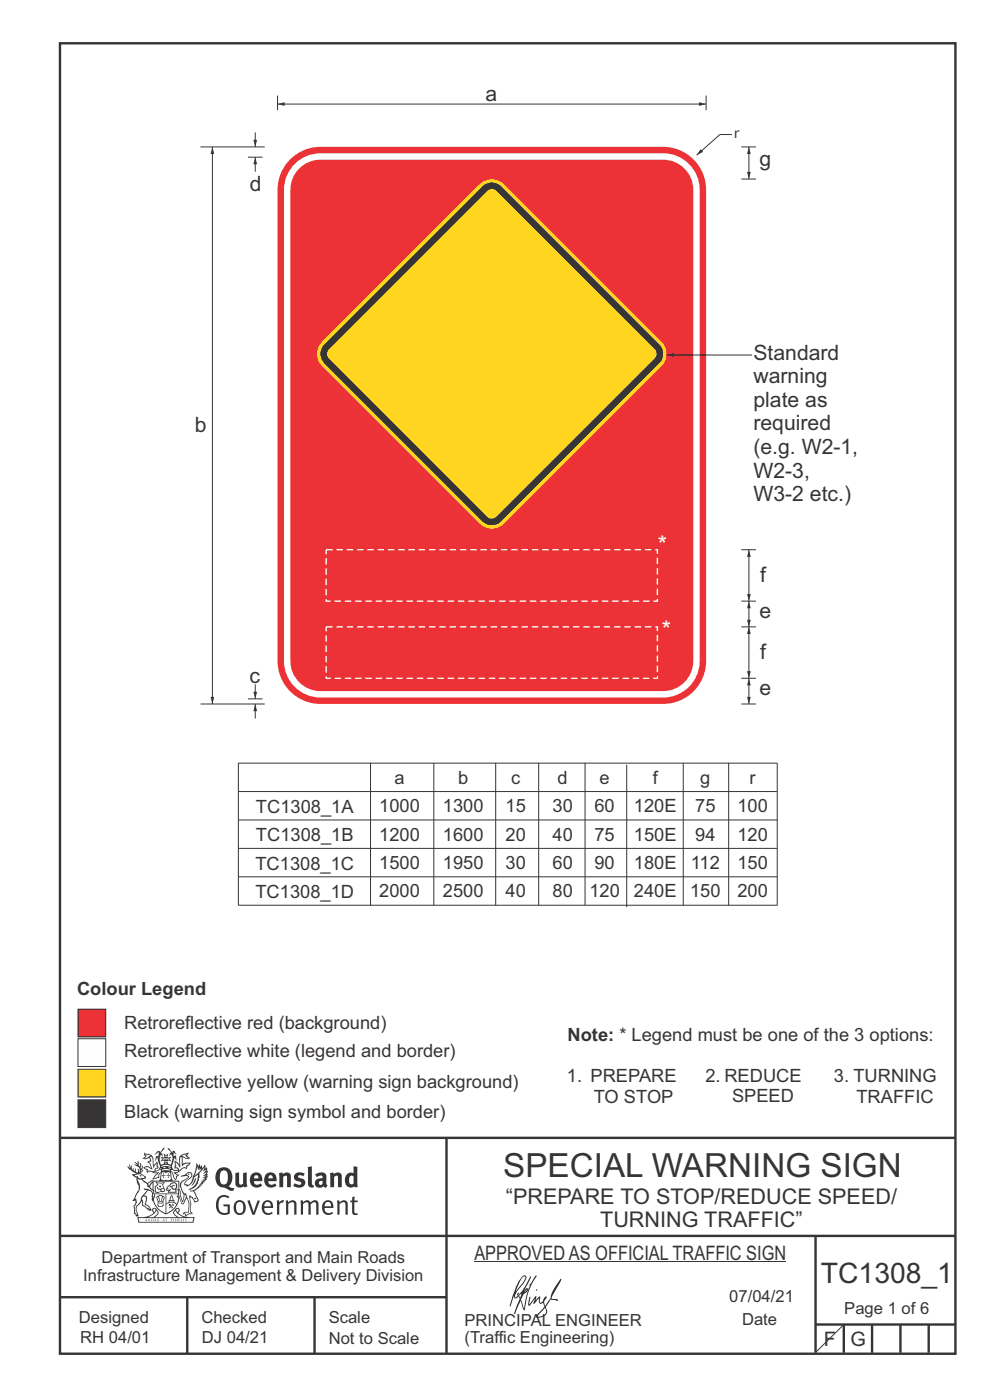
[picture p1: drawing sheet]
<svg xmlns="http://www.w3.org/2000/svg" width="210mm" height="297mm" viewBox="0 0 210 297" stroke-linecap="round" stroke-linejoin="round" font-family="sans-serif">
<g fill="none" stroke="#373435" stroke-width=".51">
<path d="M12.7 9.2h190v278h-190zM12.7 241.4h190M94.7 241.4v45.8M12.7 275.2h82M12.7 262.2h190.1M39.7 275.2v12M66.7 275.2v12M173 262.1v24.9M173 281h29.6M179 281v6M185 281v6M191 281v6"/>
<path d="M197 281v6"/>
</g>
<g fill="#373435">
<path d="M47 248.4a2.55 2.55 0 0 0 0 2.7l.3 .2a.81 .81 0 0 0 1-1v-.5a1.04 1.04 0 0 0-1.1-1.5zM46.3 248.1a1.82 1.82 0 0 1 2.1-.2 1.82 1.82 0 0 1 .9 1.8 2.29 2.29 0 0 1-.8 2l.7 .3h.5l-.2 .6a2.87 2.87 0 0 1-2-.7 2.12 2.12 0 0 1-1.7-3.1z" fill-rule="evenodd"/>
<path d="M49.9 248.9l.8-.2v2a.46 .46 0 0 0 .3 .6 .46 .46 0 0 0 .6-.3v-2.1l.7-.2v2.4l.2 .5-.5 .3-.3-.3a1.02 1.02 0 0 1-1.2 .3 1.02 1.02 0 0 1-.6-1.1z" fill-rule="evenodd"/>
<path d="M54 249.5l-.1 .5h.9a.49 .49 0 0 0-.2-.6 .49 .49 0 0 0-.6 .1zM53.4 249.1a1.34 1.34 0 0 1 1.6-.2 1.34 1.34 0 0 1 .6 1.5v.2h-1.7a.77 .77 0 0 0 .5 .8 .77 .77 0 0 0 .9-.4l.3 .5a1.59 1.59 0 0 1-2 .2 1.59 1.59 0 0 1-.5-2.1z" fill-rule="evenodd"/>
<path d="M57 249.5l-.1 .5h1a.49 .49 0 0 0-.2-.6 .49 .49 0 0 0-.7 .1zM56.4 249.1a1.34 1.34 0 0 1 1.6-.2 1.34 1.34 0 0 1 .7 1.5v.2h-1.8a.77 .77 0 0 0 .5 .8 .77 .77 0 0 0 .9-.4l.4 .5a1.59 1.59 0 0 1-2.1 .2 1.59 1.59 0 0 1-.5-2.1z" fill-rule="evenodd"/>
<path d="M59.2 248.9l.7-.2 .1 .4a.95 .95 0 0 1 1-.3 .95 .95 0 0 1 .7 .8v2.3h-.8v-2.3a.46 .46 0 0 0-.8 .1v2.2h-.8z" fill-rule="evenodd"/>
<path d="M62.6 249.1a1.75 1.75 0 0 1 2-.1l-.2 .5-.6-.2a.43 .43 0 0 0-.6 .3l.4 .3a1.04 1.04 0 0 1 1.2 1.1 1.04 1.04 0 0 1-1.4 1l-1.2-.4 .3-.6 1 .4 .4-.4a.88 .88 0 0 0-1-.5l-.4-.2-.1-.4z" fill-rule="evenodd"/>
<path d="M65.3 247.6l.8-.2 .1 3.8 .3 .2 .1 .4a.88 .88 0 0 1-1 0 .88 .88 0 0 1-.3-1z" fill-rule="evenodd"/>
<path d="M67.8 250.6a.43 .43 0 0 0-.1 .7 .43 .43 0 0 0 .7-.1v-.7zM66.8 249.1a1.7 1.7 0 0 1 2.4 .1v1.9l.3 .4-.4 .5-.5-.4a1.03 1.03 0 0 1-1.7-.1 1.03 1.03 0 0 1 .8-1.5h.7v-.4a.8 .8 0 0 0-1.2 .1z" fill-rule="evenodd"/>
<path d="M70 248.9l.7-.2 .1 .4a.95 .95 0 0 1 1-.3 .95 .95 0 0 1 .7 .8v2.3h-.8v-2.3a.46 .46 0 0 0-.8 .1v2.2h-.8z" fill-rule="evenodd"/>
<path d="M74.3 249.5a1.48 1.48 0 0 0 0 1.7h.5l.2-.1v-1.5l-.3-.2zM75 247.4l.8 .1 .1 4.4h-.7l-.1-.2a1.26 1.26 0 0 1-1.4 0 1.26 1.26 0 0 1-.5-1.3 1.29 1.29 0 0 1 .4-1.4 1.29 1.29 0 0 1 1.4-.1z" fill-rule="evenodd"/>
<path d="M46.4 253.9a1.72 1.72 0 0 1 2.3 0l-.3 .3a1.24 1.24 0 0 0-1.4-.2 1.24 1.24 0 0 0-.6 1.4 1.49 1.49 0 0 0 1.2 1.9l.7-.1v-1.3h-.8l-.1-.4h1.3v1.9a1.93 1.93 0 0 1-2.2 0 1.93 1.93 0 0 1-.7-2.2l.2-.8z" fill-rule="evenodd"/>
<path d="M50.4 255.1a1.65 1.65 0 0 0 .2 2.2 .99 .99 0 0 0 1-1.4 .78 .78 0 0 0-.4-.8 .78 .78 0 0 0-.8 0zM50 254.9a1.33 1.33 0 0 1 1.6-.1 1.33 1.33 0 0 1 .5 1.4 1.31 1.31 0 0 1-1.3 1.6 1.31 1.31 0 0 1-1.2-1.6v-.6z" fill-rule="evenodd"/>
<path d="M52.5 254.7l.4-.1 .9 2.6 .8-2.5h.5l-1.1 3h-.5z" fill-rule="evenodd"/>
<path d="M56.3 255.2l-.2 .7h1.3a.7 .7 0 0 0-.3-.8 .7 .7 0 0 0-.8 .1zM55.9 255a1.22 1.22 0 0 1 1.5-.2 1.22 1.22 0 0 1 .5 1.5h-1.8a.93 .93 0 0 0 .5 1 .93 .93 0 0 0 1.1-.2l.2 .3a1.43 1.43 0 0 1-1.8 .1 1.43 1.43 0 0 1-.6-1.7z" fill-rule="evenodd"/>
<path d="M58.7 254.7l.4-.1 .1 .5 .4-.4 .6-.1-.2 .5a.66 .66 0 0 0-.8 .7v1.9h-.4z" fill-rule="evenodd"/>
<path d="M60.6 254.7l.4-.1 .1 .5a.94 .94 0 0 1 1-.5 .94 .94 0 0 1 .8 .8v2.3h-.5l-.1-2.5a.81 .81 0 0 0-1.2 .3v2.2h-.4z" fill-rule="evenodd"/>
<path d="M63.7 254.7l.5-.1 .1 .5 .4-.3a.78 .78 0 0 1 1.1 .3 .9 .9 0 0 1 1-.5 .9 .9 0 0 1 .8 .8v2.3h-.5l-.1-2.5a.67 .67 0 0 0-1.1 .3v2.2h-.5v-2.4l-.4-.3-.7 .4v2.3h-.5z" fill-rule="evenodd"/>
<path d="M69 255.2l-.1 .7h1.3a.7 .7 0 0 0-.3-.8 .7 .7 0 0 0-.9 .1zM68.7 255a1.22 1.22 0 0 1 1.5-.2 1.22 1.22 0 0 1 .5 1.5h-1.8a.93 .93 0 0 0 .4 1 .93 .93 0 0 0 1.2-.2l.1 .3a1.44 1.44 0 0 1-1.7 .1 1.44 1.44 0 0 1-.6-1.7z" fill-rule="evenodd"/>
<path d="M71.4 254.7l.5-.1 .1 .5a.94 .94 0 0 1 1-.5 .94 .94 0 0 1 .8 .8v2.3h-.5l-.1-2.5a.81 .81 0 0 0-1.2 .3v2.2h-.4z" fill-rule="evenodd"/>
<path d="M74.7 253.9l.5-.1v.9h.7l-.1 .3h-.6v2.2l.1 .2h.5l.1 .3a.75 .75 0 0 1-1.2-.6v-2.1h-.4v-.3h.4z" fill-rule="evenodd"/>
<path d="M30.8 244.9l1.1 .3-.9 .5h-.4l.6-.5zM31.8 245.4h.2a2.44 2.44 0 0 1 .4 1.9l.1 .5 .7-1-.1 .6 .3 .3a.57 .57 0 0 0-.6 .7l-1-.1-.5 .2 .2-.5-.8-.3 .7-.1 .9 .5 .1-.1-.6-1.3-.2-.2h.5zM30.7 244.4l-.1 .5 .2 .4-.6 .4a1.04 1.04 0 0 0 1.4-.1l.2 .6-.3 .1-.2 .4a.94 .94 0 0 1 .8 1.1l-.2-.1a1.16 1.16 0 0 0-1.5-.1l.3 .4 .4 .2 .1 .5 .2 .1 .1-.2a.94 .94 0 0 1 1.1 .2l.8 .1-1.2 1.2a1.13 1.13 0 0 0 1.2-.2l.4-.1-.1-.4 .5-.8a.83 .83 0 0 0-.6 1.1l-.3-.1-.7 .4 1.1-1.4-.5 .1-.5-.1 1.3-.5-.1-.1-.9 .4v-.3l.2-.2 .3 .1 .1-.3-.2-.4v-.6l-.1-.4-.7 1v-.7a1.42 1.42 0 0 0-1.6-1.8z" fill-rule="evenodd"/>
<path d="M38.5 245.2l.5-.2 .7-.1-.6 .3 .8 .5h-.3zM38.3 245.5l.2-.1 .1 2a1.69 1.69 0 0 1 1.6-.6l-.8 .5 .1 .5a1.1 1.1 0 0 0-1.5 .6l-.1-.5-.2-.2h-.5l.3-.4-.3-.7a1.42 1.42 0 0 1 .8 1.1l.2-.1zM37.1 246.2l.1 1-.2 .3 .1 .4h.5l.1 .2a.96 .96 0 0 1-1.1-.1l-.1 .1a1.06 1.06 0 0 0 1.3 .2v.1a.72 .72 0 0 1-1 .2l.3 .5 .6 .2-.4 .2-.1 .6-.2-.3-.4-1.1-.4-.4 .4 .9a1.54 1.54 0 0 0 .7 1.2l.2-.3a.58 .58 0 0 1 .4-.8l.2-.1h-.3l-.5-.3 .9-.5a.93 .93 0 0 1 1.2-.5v.2l.2-.2 .1-.5a.99 .99 0 0 0 .7-.8l-1.3 .1-.3 .2-.1-1.4 .9 .4 .9-.3h-.4l-.5-.4 .4-.7-.6 .2a1.46 1.46 0 0 0-1.4 2.1v.4l-.2-.4z" fill-rule="evenodd"/>
<path d="M35.6 248.9l.2 .1-.1 .3 .4 .1h-.4v.6l-.1-.6h-.3l.3-.1z" fill-rule="evenodd"/>
<path d="M34.6 248.9l.2 .1v.3l.3 .1h-.3l-.1 .6v-.6h-.4l.4-.1z" fill-rule="evenodd"/>
<path d="M34.3 248.8a.57 .57 0 0 1 .9 .2 .57 .57 0 0 1 .9-.2l.2 1.4h-.2a.57 .57 0 0 1-.9 0 .69 .69 0 0 1-1.1 0zM34.2 248.1l-.3 2.1-.2 .4h3l-.2-.4-.3-2.1h-.2v.2l-.8-.1-.8 .1v-.2z" fill-rule="evenodd"/>
<path d="M34.2 252.4a.3 .3 0 0 0 .6 0 .3 .3 0 0 0-.6 0zM33.3 250.9l.3 .3-.3 .4a.79 .79 0 0 0 0 1.3l.8-.2-.1-.3a.55 .55 0 0 1-.7-.6l.1-.1 .2 .3 .3 .2 .8-.2-.4-.7 .4-.4-.7 .2zM33 250.7l1.1 .2 .9-.2-.4 .6 .4 1.2a.56 .56 0 0 1-.8 .3l-.2 .1a.73 .73 0 0 1-.9 .1 .73 .73 0 0 1-.3-1v-.4l.6-.4z" fill-rule="evenodd"/>
<path d="M35.6 251.8l.7-.4a.58 .58 0 0 1 1-.1 .58 .58 0 0 1-.4 .9l-.3-.3a.43 .43 0 0 1 .6-.4 .57 .57 0 0 0-.8 .2l-.2-.1-.3 .1 .4 .2a.55 .55 0 0 0 .9 .4v.5h-1.3l.3-.4-.1-.1-.6 .1 .2-.3-.2-.1zM35.4 251.8l-.1 .2a.39 .39 0 0 0 .2 .6h.3l-.2 .4h1.9l-.1-.8a.86 .86 0 0 0-.1-1.3 .86 .86 0 0 0-1.3 .4z" fill-rule="evenodd"/>
<path d="M36 254.8h.8v.2h-.8zM36.4 253.8l.2 .8h-.4zM36.4 253.5l-.3 .5-.1 .6h-.2v.4l-.7 .4 .2 .1a1.48 1.48 0 0 1 2.1 .2l.2-.1-.6-.5v-.5h-.2l-.1-.6z" fill-rule="evenodd"/>
<path d="M35.8 255.4l.4 .1 .1 .3 .3-.2-.2-.2a.38 .38 0 0 1 .5 .5l-.2-.2-.3 .2 .3 .2-.3 .3-.1-.4-.4 .4-.1-.2 .4-.3-.1-.1-.2 .1z" fill-rule="evenodd"/>
<path d="M34.5 254h.2v.2l-.2 .6h-.2zM33.6 255.3h.9v.2a.55 .55 0 0 1-.8 .4v-.2l-.2-.1zM33.4 254h.2l.2 .8h-.2zM33.6 255l.8-.1 .1 .2h-.8zM33.8 253.7h.5l-.2 1.1h-.1zM33.3 253.8l-.1 .3 .3 1.1a.48 .48 0 0 0-.1 .6 .48 .48 0 0 0 .5 .2h.5a.49 .49 0 0 0 .2-.8l.3-1.1-.1-.3a1.42 1.42 0 0 0-1.5 0z" fill-rule="evenodd"/>
<path d="M33.7 251.5l.4 .1 .1 .3h-.3z" fill-rule="evenodd"/>
<path d="M41.3 250.1l.3-.2-.2 .8-.6 .8h-.2l.5-.7z" fill-rule="evenodd"/>
<path d="M39.7 249l.3-.2 .5 .2a.88 .88 0 0 1-.6 1.1 1.22 1.22 0 0 0-.8 1.3l.5 .2a.72 .72 0 0 0 .9-.4l.5-.8 .2-.6 .8-.6v.2a2.85 2.85 0 0 1-2 2.9l.1 .1a2.13 2.13 0 0 0 1.9-1.5v-.3a2.01 2.01 0 0 0 .3-1.7l1.1-1.3-.4 1 .7-.5-.7 1 .8-.4-.8 .8 .7-.2-.9 .6 .8-.1-.8 .4h.7l-.8 .3 .3 .2h-.4l.2 .3h-.4l.2 .3h-.4l.1 .2h-.1a2.16 2.16 0 0 1-2 1.1l.1 .2 .4-.1a.76 .76 0 0 1 .7 .8l.5 1.2-.6 .2a1.45 1.45 0 0 0-1.1-1.3l.2 1.8-.1 1.8 .4 .3a1.07 1.07 0 0 0-1.2 .4v-.3l-.5-.2a.87 .87 0 0 1 1.1-.1v-.7a4.4 4.4 0 0 0-.6-3.1l-.1-.3h-.2a2.16 2.16 0 0 1-.7-2.2l.3-.4 1.2-.7a.55 .55 0 0 0-.4-.8zM37.8 252.4a.76 .76 0 0 1 .3 1.1l.6 1.6 .4-1.7 .2 .1a.61 .61 0 0 1-.1 .9l-.3 .8-.2 .1-.7-1.6-.3 .1a1.18 1.18 0 0 0 .1-1.4zM41.8 247.5l.2 .7 .3-.5v.6l.4-.5a1.9 1.9 0 0 1-1.2 1.4l-.3 .3zM38.2 249.6l1.4-.2 .2 .2v.3l-.5 .2a1.26 1.26 0 0 0-.9 1.9l.2 .7a1.84 1.84 0 0 1 .1 2.1l-.4-1.4a.96 .96 0 0 0-.4-1.2l-.4 .2a.78 .78 0 0 1 0 1.3l.1 .3h.4l.4 1.1a.38 .38 0 0 0 .2 .4 .38 .38 0 0 0 .4-.1l.6-1.2a2.94 2.94 0 0 1 .4 2.5l-.1 .4h-.8l-.3 .4v.2l.4-.1 .1 .4 .2 .1a1.02 1.02 0 0 1 1.3-.5v-.4l-.3-.1 .1-1.8-.3-1.3h.1a1.14 1.14 0 0 1 .8 1 .63 .63 0 0 0 .8-.2 .63 .63 0 0 0-.2-.9l-.6-1.2 .9-.6 .2-.4h.3l-.1-.2h.4l-.1-.3h.3l-.1-.3 .5-.1-.2-.2 .6-.4v-.2h-.2l.4-.5h-.3l.3-.5-.4 .1 .4-.5v-.3l-.3 .2 .2-.7-.1-.2-.4 .3v-.8l-.6 .8-.2-.8-.2 .5-.3-.7-.1 .6-.5-.8-.1 1.4-.6 1.8a1.81 1.81 0 0 1-1 1.5l-.6-.2a1.75 1.75 0 0 1 1.1-1.2 .75 .75 0 0 0 .1-1.3 .75 .75 0 0 0-1.2 .4z" fill-rule="evenodd"/>
<path d="M41.2 254.1h.3l.2 .2-.4 .1z" fill-rule="evenodd"/>
<path d="M29.4 258.4h11.6l-.1 .8h-11.4zM31.3 258.2l.5-.1a2.48 2.48 0 0 0 1.4-1.3l.3 .5-.5 .6-.5 .3zM32.5 256.6l.3-.2 .2 .1-.3 .7zM37.2 256.8a2.65 2.65 0 0 0 1.8 1.4h-1.1l-.5-.3-.5-.6zM37.4 256.5l.2-.1 .3 .2-.3 .6zM29.2 258.2l.1 1.2h11.8l.2-1.1-.2-.1a4.1 4.1 0 0 1-3.3-.9l.3-.4-.1-.6a1.06 1.06 0 0 0-1.3 1l.2 .4 .6 .5h-4.7l.3-.1a.84 .84 0 0 0 .6-.8 .84 .84 0 0 0-.5-.8l-.3-.2h-.5l-.1 .6 .3 .4a4.2 4.2 0 0 1-3.4 .9z" fill-rule="evenodd"/>
<path d="M31 258.7l.1 .2h-.2zM31 258.5l-.3 .6 .4-.2 .2 .2z" fill-rule="evenodd"/>
<path d="M31.3 258.6h.3v.4a.25 .25 0 0 0 .2-.1 .25 .25 0 0 0-.1-.3h.1a.29 .29 0 0 1 0 .4 .29 .29 0 0 1-.4 0 .29 .29 0 0 1 0-.4z" fill-rule="evenodd"/>
<path d="M32.2 258.6a.22 .22 0 0 1 .3 .2 .22 .22 0 0 1-.3 .2zM32 258.6l.1 .4a.33 .33 0 0 0 .4 0 .33 .33 0 0 0 0-.4 .33 .33 0 0 0-.5 0z" fill-rule="evenodd"/>
<path d="M32.9 258.7l.1 .2h-.2zM32.9 258.5l-.2 .6 .3-.2 .2 .2z" fill-rule="evenodd"/>
<path d="M33.3 258.6h.2l.1 .1 .2-.1-.2 .2 .2 .3-.3-.3-.1 .3h-.1l.2-.3z" fill-rule="evenodd"/>
<path d="M34.7 258.7l.1 .2h-.2zM34.7 258.5l-.3 .6 .4-.2 .2 .2z" fill-rule="evenodd"/>
<path d="M35 258.5h.5l-.2 .1v.5h-.2l.1-.5z" fill-rule="evenodd"/>
<path d="M36.2 258.6l.3-.1-.1 .1v.2h.1h-.1v.3h-.2z" fill-rule="evenodd"/>
<path d="M36.7 258.6h.2v.5h-.2z" fill-rule="evenodd"/>
<path d="M37.3 258.6a.22 .22 0 0 1 .3 .2 .22 .22 0 0 1-.3 .2zM37.1 258.6v.4a.33 .33 0 0 0 .5 0 .33 .33 0 0 0 0-.4 .33 .33 0 0 0-.5 0z" fill-rule="evenodd"/>
<path d="M37.8 258.6l.4-.1-.2 .1v.2h.1h-.1v.2l.2 .1h-.4z" fill-rule="evenodd"/>
<path d="M38.4 258.6h.2l-.1 .4 .2 .1h-.3z" fill-rule="evenodd"/>
<path d="M38.9 258.6h.2v.5h-.2z" fill-rule="evenodd"/>
<path d="M39.3 258.6h.2h-.1l.2 .3-.2 .2-.1-.1v-.1l.2 .1z" fill-rule="evenodd"/>
<path d="M34.2 247.4a1.51 1.51 0 0 1 2 .2 2.67 2.67 0 0 0-2.1 0zM35.7 247.6l.4 .1 .1 .3-.4-.1zM34.6 247.6h.5l.1 .2h-.4zM34 247.8l.3 .2h-.3zM34.9 246.9l.3-.2 .3 .2zM34.9 245.6l.2 .1v.3h-.2zM35 245.1l.2 .2 .2-.2-.1 .3h-.2zM35.1 246.3h.2l.1 .4-.2-.2-.2 .2zM35.3 245.7l.2-.1v.4h-.2zM34.4 245.7h.3l.1 .3-.4 .1 .2-.2zM35.7 245.7h.3l-.2 .2 .2 .2-.4-.1zM32.7 244.9l1-.5-.1 1-.2-.2-.3 .2-.3 1.1 .5-1 .3 .9a1.84 1.84 0 0 1 .2 1.7l.4 .1a2.48 2.48 0 0 1 2.2 0l.2-.2-.2-.7 .7-1.8 .4 .7-.2-1-.2-.1-.2 .3v-.9l.6 .4-.6-.8-.3 .1-.1 .4-.5-.9-.5-.3 .2 .5 .6 .5-.5 .8 .4-.4a2.06 2.06 0 0 1 0 2.3l-.5-.2-.2-.6 .1-.1 .8 .2-.4-.5 .4-.5-.7 .2-.2-.2 .2-.7-.5 .4-.5-.4 .2 .7-.2 .2-.7-.2 .4 .5-.4 .5 .8-.2 .1 .1-.2 .6-.5 .2a2.02 2.02 0 0 1 0-2.2l.3 .5-.1-.7-.3-.1 .8-1.2-.4 .3-.5 .8-.2-.3a.8 .8 0 0 0-.8 .5z" fill-rule="evenodd"/>
<path d="M29.2 250.1l.3 .1a.61 .61 0 0 1 .8 .4l.3 .2a.8 .8 0 0 1 .6 1l.4 .1 .5 .5a1 1 0 0 1 .5 1.1l-.1 .7v-.5h-.1a.96 .96 0 0 0-.8-1.3l-.2-.2h-.7l-.1-.1-.1 .1 .1 .3h.6l-1.2 1.3-.2 1-.4 .6a1.33 1.33 0 0 0-.5 1.8l.2 .5a1.26 1.26 0 0 1-.5-1.5l-.1-.3a1.56 1.56 0 0 0 .4-1.7l-.3 .2 .2-.5a3.2 3.2 0 0 0 .7-3zM30.4 253.9h.4a2.06 2.06 0 0 1-.1 1.6l.7 .5 .4 .4-.6-.1-.8-.6-.1-.9a.51 .51 0 0 1 .1-.9zM28.6 249.3a1.52 1.52 0 0 1 2.1 .5l-1.1 .2-.2-.1-.1-.4h-.5zM27.5 247v.8l-.3-.4h-.1a3.1 3.1 0 0 0 1.9 1.6l-1 .1 .5 .6 .5 .1 .1 1.1a1.84 1.84 0 0 1-.3 2.5l-.4 .9-.3 .4 .2 .1 .4-.1 .1 .4-.2 .5-.3 .2 .1 1.7h.2l.3 .5 .1 .1 .4-.1-.1-.5a1.3 1.3 0 0 1-.1-1.7l.9-1 .1 1.1 .6 .2 .5 .5 .1-.1 .2 .3h.5a1.85 1.85 0 0 0-1.2-1.4l.1-.3a1.39 1.39 0 0 0 0-1.4l-.5-.1 .5-.5a.66 .66 0 0 1 .9-.4 .66 .66 0 0 1 .3 .9l-.1 .4 .2-.1v.2l-.1 .3 .2 .5 .1-.3a2.24 2.24 0 0 0 .1-2.2 .73 .73 0 0 1-.7-.7 .73 .73 0 0 1 .6-.7v-.2a.94 .94 0 0 0-.9 .8 .48 .48 0 0 1-.1-.6 .48 .48 0 0 1 .5-.2l.5-.3a.51 .51 0 0 0-.8 .2l-.5 .2-1-.8h.6l.2-.5-1.2-.7 .5-.5v-.3l-.5 .4 .1-.2a.69 .69 0 0 0 .2-1v.4l-.2 .3v-1.1l-.3-.2 .1 .6-.1 .2-.4-1.3v.7l-.6-.4 .5 .7-.6-.2 .3 .3a1 1 0 0 1 .7 1.4l-.2-.8v.9l-.5-.2v-.8l-.2 .7-.2-.1-.1-.6-.2 .4-.2-.2 .1-.7-.2 .5z" fill-rule="evenodd"/>
<path d="M29.6 249.4l.2-.1 .3 .2z" fill-rule="evenodd"/>
<path d="M32.4 250.5h5.6v2l-.2-.1v-1.7h-5.2v2.5h5.2v-.8l.1 .2-.1 1.1v-.3h-2.5v4a4.1 4.1 0 0 0 2.6-3.6l.1-.1a4 4 0 0 1-2.8 3.9 4.2 4.2 0 0 1-2.8-4.7l.1 1.2 .1-.1a3.8 3.8 0 0 0 2.5 3.4v-4h-2.5l-.2-.9z" fill-rule="evenodd"/>
<circle cx="40" cy="249.1" r=".17"/>
</g>
<path d="M100.6 267.7h66.2" fill="none" stroke="#373435" stroke-width=".21"/>
<g fill="#252726">
<path d="M111.6 273.7l.2-.2-.5 .7zM110.4 274.5l.3 .1-.3 .7-.3-.4zM110.9 270.9l.5-.1a9.3 9.3 0 0 1-2 3.2l-.1 .2 1-2.5zM110.6 271a14.7 14.7 0 0 0-2.2 4.9l-.3 1.2 .1 .1 .8-2.4a.42 .42 0 0 0 .2 .7 .42 .42 0 0 0 .6-.3l.2-.2 .2 .6-1.1 3.1h.2l1.1-2.8 .6 1.9 .2 .2 .2-.5a13.5 13.5 0 0 1 2-6.2l.5-.5-.2-.2-1.6 2.1 .4-.1a14.9 14.9 0 0 0-1.3 5.1l-.4-1.2a1.39 1.39 0 0 1 .2-1.8l.1-.2a.92 .92 0 0 0 .8-1.2 .75 .75 0 0 0-.7 .7l-.2 .2 1.6-3.4h-.1l-.4 .7a10.5 10.5 0 0 1-2.2 3.2l.2-.4a.32 .32 0 0 0-.4 .2 .32 .32 0 0 0 .1 .4l-.5 .4a3.2 3.2 0 0 1 1.1-2.3l.5-.6a2.49 2.49 0 0 0 .7-1.6l-.3-.2z" fill-rule="evenodd"/>
<path d="M115.6 277.5a1.15 1.15 0 0 1 .1 1.3 1.15 1.15 0 0 1-1.2 .5h-.5zM112.3 275.1l-.3 1.7 .3 .2 1.2-1.5-.3 1.1 1.1-1.2a.94 .94 0 0 0 .4 1.2l.5-.3 .3 .9-1.2 1.3a.98 .98 0 0 0-.5 1 1.9 1.9 0 0 0 2.3-1.3l-.1-.3a1.02 1.02 0 0 1 .3-1.4l.5-.9 1.5 .3-.2-.5v.3l-1.1-.2v-.2l2-3.6 .1-.3-.1-.1-1.8 2.7a6.6 6.6 0 0 1-1.5 3l-.2-.2a1.01 1.01 0 0 1 .4-1.4l.1-.2-.3-.2-.3 .5-.2 .5-.5 .4-.2-.4 .1-.9-.2-.1-.8 .9 .2-.9h-.1l-1.4 1.7 .2-1.4v-.1z" fill-rule="evenodd"/>
<path d="M113.7 273.5l.3 .3h-.3z" fill-rule="evenodd"/>
</g>
<path d="M16.5 220.4h5.9v5.8h-5.9z" fill-rule="evenodd" fill="#fefefe" stroke="#373435" stroke-width=".21"/>
<path d="M16.5 226.8h5.9v5.9h-5.9z" fill-rule="evenodd" fill="#ffd520" stroke="#373435" stroke-width=".21"/>
<path d="M16.5 214.1h5.9v5.9h-5.9z" fill-rule="evenodd" fill="#ed3237" stroke="#373435" stroke-width=".21"/>
<path d="M16.5 233.3h5.9v5.9h-5.9z" fill-rule="evenodd" fill="#373435" stroke="#373435" stroke-width=".21"/>
<g fill="none" stroke="#373435" stroke-width=".21">
<path d="M50.6 180h114.3M50.6 167.9h114.2M50.6 161.9h114.2M50.6 161.9v30.2M50.7 174h114.2M78.6 161.9v30.2M92 161.9v30.2M105.1 161.9v30.2M114.3 161.9v30.2M124.1 161.9v30.2M132.9 162.2v30.2M144.9 161.9v30.2"/>
<path d="M154.6 161.9v30.2M164.9 161.9v30.2M50.6 192h114.3M50.6 186h114.3M179 281l-6.1 6"/>
</g>
<path d="M62.1 35.2a7.7 7.7 0 0 1 5.9-2.7h72.7a7.7 7.7 0 0 1 7.7 7.7v100a7.7 7.7 0 0 1-7.7 7.8h-72.7a7.7 7.7 0 0 1-7.8-7.8v-100a7.7 7.7 0 0 1 1.9-5zM63.5 35.7a6.4 6.4 0 0 1 4.5-1.8h72.7a6.4 6.4 0 0 1 6.4 6.3v100a6.4 6.4 0 0 1-6.4 6.4h-72.7a6.4 6.4 0 0 1-6.4-6.4v-100a6.3 6.3 0 0 1 1.9-4.5zM61.5 33.8a9.1 9.1 0 0 1 6.5-2.6h72.7a9.1 9.1 0 0 1 9.1 9v100a9.1 9.1 0 0 1-9.1 9.1h-72.7a9.1 9.1 0 0 1-9.1-9.1v-100a9.1 9.1 0 0 1 2.6-6.4z" fill-rule="evenodd" fill="#ed3237"/>
<path d="M155.3 28.5h-2.6l-4.9 4.4" fill="none" stroke="#373435" stroke-width=".21"/>
<path d="M148.6 31.6l.6 .6-1.4 .7z" fill="#373435"/>
<path d="M149.8 20.3v3.1M157.2 31.2h3.1M157.3 38h3.1M157.2 116.6h3.1M157.2 127.5h3.1M157.2 133h3.1M157.2 143.9h3.1M158.9 143.9v5.4" fill="none" stroke="#373435" stroke-width=".21"/>
<g fill="#373435">
<path d="M158.9 143.9l.3 1.5h-.7z"/>
<path d="M158.5 147.8h.7l-.3 1.5z"/>
</g>
<path d="M158.9 127.5v5.5" fill="none" stroke="#373435" stroke-width=".21"/>
<g fill="#373435">
<path d="M158.9 127.5l.3 1.5h-.7z"/>
<path d="M158.5 131.5h.7l-.3 1.5z"/>
</g>
<path d="M158.9 31.2v6.8" fill="none" stroke="#373435" stroke-width=".21"/>
<g fill="#373435">
<path d="M158.9 31.2l.3 1.5h-.7z"/>
<path d="M158.5 36.5h.7l-.3 1.5z"/>
</g>
<path d="M58.9 22.1h90.9" fill="none" stroke="#373435" stroke-width=".21"/>
<g fill="#373435">
<path d="M58.9 22.1l1.5-.4v.8z"/>
<path d="M148.3 21.7l1.5 .4-1.5 .4z"/>
</g>
<path d="M158.9 133v10.9" fill="none" stroke="#373435" stroke-width=".21"/>
<g fill="#373435">
<path d="M158.9 133l.3 1.5h-.7z"/>
<path d="M158.5 142.4h.7l-.3 1.5z"/>
</g>
<path d="M158.9 116.6v10.9" fill="none" stroke="#373435" stroke-width=".21"/>
<g fill="#373435">
<path d="M158.9 116.6l.3 1.5h-.7z"/>
<path d="M158.5 126h.7l-.3 1.5z"/>
</g>
<path d="M68.3 72.5l33.4-33.4a3.7 3.7 0 0 1 5.2 0l33.4 33.4a3.7 3.7 0 0 1 0 5.2l-33.4 33.4a3.7 3.7 0 0 1-5.2 0l-33.4-33.4a3.7 3.7 0 0 1 0-5.2z" fill-rule="evenodd" fill="#ffd520"/>
<path d="M102.3 39.5a2.84 2.84 0 0 1 4 0l33.6 33.6a2.84 2.84 0 0 1 0 4l-33.6 33.5a2.84 2.84 0 0 1-4 0l-33.5-33.5a2.84 2.84 0 0 1 0-4z" fill-rule="evenodd" fill="#373435"/>
<path d="M69.8 74.1l33.6-33.6a1.36 1.36 0 0 1 1.9 0l33.6 33.6a1.37 1.37 0 0 1 0 1.9l-33.6 33.6a1.37 1.37 0 0 1-1.9 0l-33.6-33.6a1.37 1.37 0 0 1 0-1.9z" fill-rule="evenodd" fill="#ffd520"/>
<path d="M141.4 75.3h18.1" fill="none" stroke="#373435" stroke-width=".21"/>
<path d="M141.4 75.3l1.5-.4v.8z" fill="#373435"/>
<path d="M69.2 116.6h70.3v10.9h-70.3zM69.2 133h70.3v10.9h-70.3z" fill="none" stroke="#fefefe" stroke-width=".27" stroke-dasharray="1.4 .8" stroke-linecap="butt"/>
<path d="M45.1 31.2v118.1M58.9 20.3v3.1M157.2 149.3h3.1" fill="none" stroke="#373435" stroke-width=".21"/>
<g fill="#373435">
<path d="M45.1 31.2l.3 1.5h-.7z"/>
<path d="M44.7 147.8h.7l-.3 1.5z"/>
</g>
<path d="M42.5 31.2h13.7M52.6 33.3h3.1M54.1 33.3v3.1M42.5 149.3h13.7M52.6 148.3h3.1" fill="none" stroke="#373435" stroke-width=".21"/>
<path d="M54.1 33.3l.4 1.6h-.7z" fill="#373435"/>
<path d="M54.1 149.3v3.1" fill="none" stroke="#373435" stroke-width=".21"/>
<path d="M54.1 149.3l.4 1.6h-.7z" fill="#373435"/>
<path d="M54.1 28.1v3.1" fill="none" stroke="#373435" stroke-width=".21"/>
<path d="M53.8 29.7h.7l-.4 1.5z" fill="#373435"/>
<path d="M54.1 145.2v3.1" fill="none" stroke="#373435" stroke-width=".21"/>
<path d="M53.8 146.7h.7l-.4 1.6z" fill="#373435"/>
<text font-size="7.1" fill="#373435" x="106.7" y="249.6">SPECIAL WARNING SIGN</text>
<text font-size="6" fill="#373435" x="174.1" y="272.2">TC1308_1</text>
<g font-size="5.1" fill="#fefefe">
<text x="139.6" y="117.2">*</text>
<text x="140.4" y="135.3">*</text>
</g>
<g font-size="4.6" fill="#373435">
<text x="107.3" y="255.3">“PREPARE TO STOP/REDUCE SPEED/</text>
<text x="127.3" y="260.4">TURNING TRAFFIC”</text>
</g>
<g font-size="4.5" fill="#373435">
<text x="103" y="21.4">a</text>
<text x="161.1" y="35.1">g</text>
<text x="53" y="40.5">d</text>
<text x="159.8" y="76.3">Standard</text>
<text x="159.8" y="81.3">warning</text>
<text x="159.8" y="86.3">plate as</text>
<text x="41.4" y="91.6">b</text>
<text x="159.8" y="91.3">required</text>
<text x="159.8" y="96.3">(e.g. W2-1,</text>
<text x="159.8" y="101.4">W2-3,</text>
<text x="159.8" y="106.4">W3-2 etc.)</text>
<text x="161.2" y="123.4">f</text>
<text x="161.1" y="131">e</text>
<text x="161.2" y="139.8">f</text>
<text x="53" y="144.9">c</text>
<text x="161.1" y="147.4">e</text>
</g>
<g font-size="4.2" fill="#373435">
<text x="100.6" y="267.2">APPROVED AS OFFICIAL TRAFFIC SIGN</text>
<text x="174.7" y="285.6">F</text>
<text x="180.4" y="285.6">G</text>
</g>
<g font-size="3.9" fill="#373435">
<text x="83.7" y="166.4">a</text>
<text x="97.2" y="166.4">b</text>
<text x="108.4" y="166.4">c</text>
<text x="118.3" y="166.4">d</text>
<text x="127.2" y="166.4">e</text>
<text x="138.4" y="166.4">f</text>
<text x="148.6" y="166.4">g</text>
<text x="159" y="166.4">r</text>
<text x="54.3" y="172.5">TC1308_1A</text>
<text x="80.5" y="172.4">1000</text>
<text x="93.9" y="172.4">1300</text>
<text x="107.2" y="172.4">15</text>
<text x="117.2" y="172.4">30</text>
<text x="126.1" y="172.4">60</text>
<text x="134.5" y="172.4">120E</text>
<text x="147.5" y="172.4">75</text>
<text x="156.4" y="172.4">100</text>
<text x="54.3" y="178.5">TC1308_1B</text>
<text x="80.5" y="178.3">1200</text>
<text x="93.9" y="178.3">1600</text>
<text x="107.2" y="178.3">20</text>
<text x="117.2" y="178.3">40</text>
<text x="126.1" y="178.3">75</text>
<text x="134.5" y="178.3">150E</text>
<text x="147.5" y="178.3">94</text>
<text x="156.4" y="178.3">120</text>
<text x="54.2" y="184.5">TC1308_1C</text>
<text x="80.5" y="184.3">1500</text>
<text x="93.9" y="184.3">1950</text>
<text x="107.2" y="184.3">30</text>
<text x="117.2" y="184.3">60</text>
<text x="126.1" y="184.3">90</text>
<text x="134.5" y="184.3">180E</text>
<text x="146.5" y="184.3">112</text>
<text x="156.4" y="184.3">150</text>
<text x="54.2" y="190.4">TC1308_1D</text>
<text x="80.5" y="190.3">2000</text>
<text x="93.9" y="190.3">2500</text>
<text x="107.2" y="190.3">40</text>
<text x="117.2" y="190.3">80</text>
<text x="125" y="190.3">120</text>
<text x="134.5" y="190.3">240E</text>
<text x="146.4" y="190.3">150</text>
<text x="156.4" y="190.3">200</text>
<text x="16.4" y="211">Colour Legend</text>
<text x="26.3" y="218.3">Retroreflective red (background)</text>
<text x="120.4" y="220.8">Note: * Legend must be one of the 3 options:</text>
<text x="26.3" y="224.3">Retroreflective white (legend and border)</text>
<text x="26.3" y="230.8">Retroreflective yellow (warning sign background)</text>
<text x="120.3" y="229.6">1. PREPARE</text>
<text x="126" y="234">TO STOP</text>
<text x="149.6" y="229.6">2. REDUCE</text>
<text x="155.3" y="233.9">SPEED</text>
<text x="176.9" y="229.6">3. TURNING</text>
<text x="26.3" y="237.3">Black (warning sign symbol and border)</text>
<text x="181.7" y="234">TRAFFIC</text>
</g>
<g font-size="3.5" fill="#373435">
<text x="155.6" y="29.4">r</text>
<text x="21.6" y="267.9">Department of Transport and Main Roads</text>
<text x="17.7" y="271.8">Infrastructure Management &amp; Delivery Division</text>
<text x="16.7" y="280.6">Designed</text>
<text x="42.7" y="280.6">Checked</text>
<text x="69.7" y="280.6">Scale</text>
<text x="98.5" y="281.3">PRINCIPAL ENGINEER</text>
<text x="154.7" y="276.2">07/04/21</text>
<text x="157.4" y="281.2">Date</text>
<text x="179.1" y="278.8">Page 1 of 6</text>
<text x="17" y="284.8">RH 04/01</text>
<text x="42.8" y="284.8">DJ 04/21</text>
<text x="69.7" y="285.2">Not to Scale</text>
<text x="98.5" y="284.8">(Traffic Engineering)</text>
</g>
</svg>
